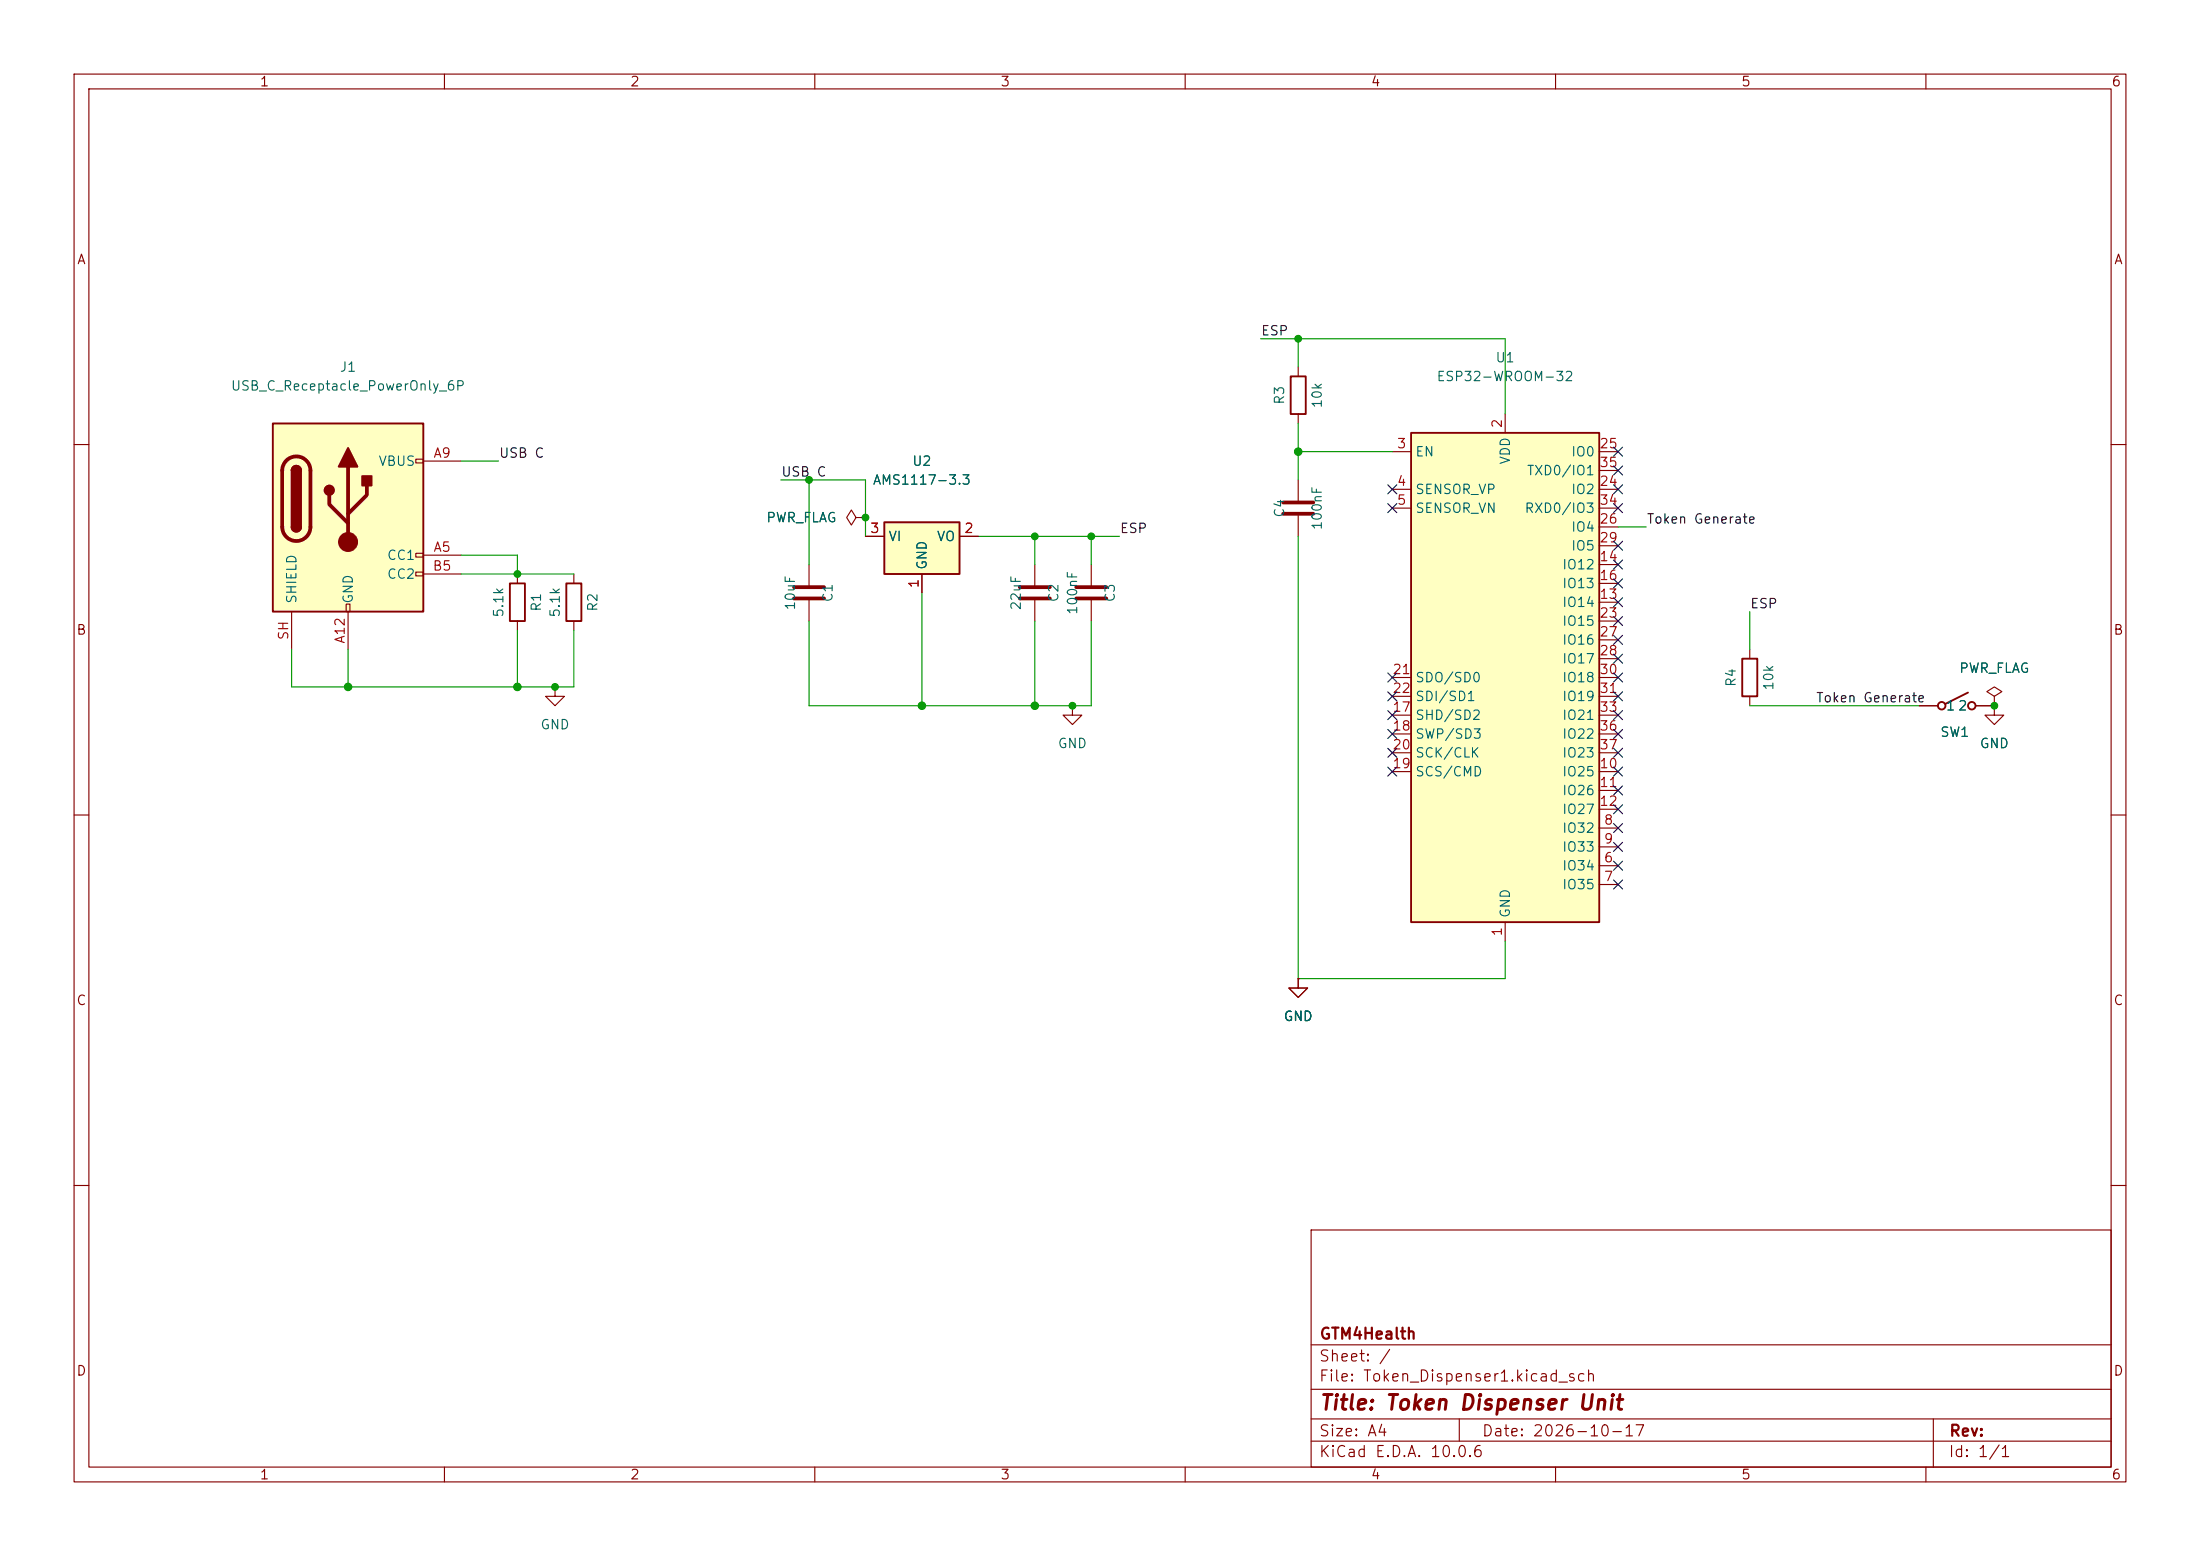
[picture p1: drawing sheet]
<svg xmlns="http://www.w3.org/2000/svg" width="297mm" height="210mm" viewBox="0 0 297 210" stroke-linecap="round" stroke-linejoin="round" font-family="sans-serif">
<g fill="none" stroke="#840000" stroke-width=".15">
<path d="M10 10h277v190h-277zM12 12h273v186h-273zM60 10v2M110 10v2M160 10v2M210 10v2M260 10v2M10 60h2M115.6 69.9l-.7-1.1-.6 1.1 .6 1 .7-1h1.2M116.8 69.9h.1M285 60h2M10 110h2"/>
<path d="M285 110h2M10 160h2M177 166h108v32h-108zM285 160h2M60 198v2M110 198v2M160 198v2M177 194.5h108M177 191.5h108M177 187.5h108M177 181.5h108M197 191.5v3"/>
<path d="M210 198v2M260 198v2M261 191.5v6.5"/>
</g>
<path d="M119.4 70.5h10.1v7h-10.1z" fill="#ffffc2"/>
<g fill="none" stroke="#840000" stroke-width=".25">
<path d="M68.8 78.7h2.1v5.1h-2.1zM76.5 78.7h2v5.1h-2zM119.4 70.5h10.1v7h-10.1zM235.2 88.9h2v5.1h-2zM265.7 93.5l-3.1 1.5"/>
<circle cx="262.1" cy="95.3" r=".51"/>
<circle cx="266.2" cy="95.3" r=".51"/>
</g>
<g fill="none" stroke="#840000" stroke-width=".15">
<path d="M69.8 77.5v1.2M77.5 77.5v1.2M109.2 76.2v3M116.8 72.4h2.6M124.5 77.5v2.5M129.5 72.4h2.6M139.7 76.2v3M69.8 83.8v1.3M74.9 92.7v1.3h1.3l-1.3 1.3-1.2-1.3h1.2M74.9 92.7h.1M77.5 83.8v1.3M109.2 80.8v3"/>
<path d="M139.7 80.8v3M236.2 87.6v1.3M236.2 94v1.3M259.1 95.3h2.5M266.7 95.3h2.5M269.2 94l1.1-.7-1.1-.6-1 .6 1 .7v1.3M269.2 95.3h.1M269.2 95.3v1.2h1.3l-1.3 1.3-1.2-1.3h1.2"/>
</g>
<path d="M107.2 79.2h4.1M137.7 79.2h4M107.2 80.8h4.1M137.7 80.8h4" fill="none" stroke="#840000" stroke-width=".51"/>
<path d="M36.8 57.2h20.3v25.4h-20.3z" fill="#ffffc2"/>
<g fill="none" stroke="#840000" stroke-width=".15">
<path d="M175.3 49.5v1.3M175.3 55.9v1.3M56.1 62h1v.5h-1zM56.1 74.7h1v.5h-1zM56.1 77.2h1v.5h-1zM57.1 74.9h5.1M57.1 62.2h5.1M57.1 77.5h5.1M39.4 82.6v5M46.7 81.5h.5v1.1h-.5zM47 82.6v5M144.8 95.3v1.2h1.2l-1.2 1.3-1.3-1.3h1.3"/>
<path d="M144.8 95.3h.1"/>
</g>
<path d="M36.8 57.2h20.3v25.4h-20.3zM174.2 50.8h2.1v5.1h-2.1zM39.4 63.5a.64 .64 0 0 1 .6-.6 .64 .64 0 0 1 .6 .6M39.4 71.1a.64 .64 0 0 0 .6 .7 .64 .64 0 0 0 .6-.7" fill="none" stroke="#840000" stroke-width=".25"/>
<path d="M38.7 62.2a1.9 1.9 0 0 1 2-.5 1.9 1.9 0 0 1 1.2 1.8v7.6a1.91 1.91 0 0 1-1.9 1.9 1.91 1.91 0 0 1-1.9-1.9v-7.6a1.9 1.9 0 0 1 .6-1.3zM44.4 66.8v1.3l2.6 2.5M47 63v10.2M49.5 65.5v1.3l-2.5 2.5" fill="none" stroke="#840000" stroke-width=".51"/>
<g fill="#840000" stroke="#840000" stroke-width=".25">
<path d="M39.4 63.5h1.2v7.6h-1.2z"/>
<path d="M39.6 63.1a.64 .64 0 0 1 .6-.2 .64 .64 0 0 1 .4 .6h-1.2z"/>
<path d="M39.4 71.1h1.2a.64 .64 0 0 1-.6 .7 .64 .64 0 0 1-.6-.7z"/>
<path d="M47 60.5l1.3 2.5h-2.6z"/>
<path d="M48.9 64.3h1.3v1.2h-1.3z"/>
<circle cx="44.4" cy="66.2" r=".63"/>
</g>
<circle cx="47" cy="73.2" r="1.27" fill="#840000" stroke="#840000" stroke-width=".15"/>
<path d="M190.5 58.4h25.4v66.1h-25.4z" fill="#ffffc2"/>
<path d="M190.5 58.4h25.4v66.1h-25.4z" fill="none" stroke="#840000" stroke-width=".25"/>
<g fill="none" stroke="#840000" stroke-width=".15">
<path d="M203.2 55.9v2.5M116.8 69.9h.1M116.8 72.4h2.6M124.5 77.5v2.5M129.5 72.4h2.6M147.3 76.2v3M175.3 64.8v3M175.3 69.3v3.1M188 61h2.5M188 66h2.5M188 68.6h2.5M215.9 61h2.5"/>
<path d="M215.9 66h2.5M215.9 68.6h2.5M215.9 76.2h2.5M215.9 78.7h2.5M215.9 71.1h2.5M215.9 73.7h2.5M215.9 63.5h2.5M147.3 80.8v3M188 96.5h2.5M188 99.1h2.5M188 91.4h2.5M188 94h2.5"/>
<path d="M215.9 81.3h2.5M215.9 96.5h2.5M215.9 99.1h2.5M215.9 91.4h2.5M215.9 94h2.5M215.9 83.8h2.5M215.9 86.4h2.5M215.9 88.9h2.5M259.1 95.3h2.5M266.7 95.3h2.5M269.2 95.3h.1M188 104.1h2.5"/>
<path d="M188 101.6h2.5M215.9 116.8h2.5M215.9 119.4h2.5M215.9 111.8h2.5M215.9 114.3h2.5M215.9 104.1h2.5M215.9 106.7h2.5M215.9 109.2h2.5M215.9 101.6h2.5M175.3 132.1v1.3h1.2l-1.2 1.2-1.3-1.2h1.3M175.3 132.1h.1M203.2 124.5v2.5"/>
</g>
<path d="M145.3 79.2h4.1M173.2 67.8h4.1M173.2 69.3h4.1M145.3 80.8h4.1" fill="none" stroke="#840000" stroke-width=".51"/>
<g fill="none" stroke="#009600" stroke-width=".15">
<path d="M170.2 45.7h33v10.2M175.3 45.7v3.8M175.3 57.2v7.6M62.2 62.2h5.1M62.2 77.5h15.3M62.2 74.9h7.6v2.6M105.4 64.8h11.4v7.6M109.2 64.8v11.4M132.1 72.4h19M139.7 72.4v3.8M147.3 72.4v3.8M175.3 61h12.7"/>
<path d="M175.3 72.4v59.7h27.9v-5.1M218.4 71.1h3.8M47 87.6v5.1M69.8 85.1v7.6M77.5 85.1v7.6h-38.1v-5.1M109.2 83.8v11.5h38.1v-11.5M124.5 80v15.3M139.7 83.8v11.5M236.2 95.3h22.9M236.2 82.6v5"/>
</g>
<g fill="none" stroke="#000084" stroke-width=".15">
<path d="M187.4 65.4l1.2 1.2M187.4 68l1.2 1.2M188.6 65.4l-1.2 1.2M188.6 68l-1.2 1.2M217.8 78.1l1.2 1.2M217.8 62.9l1.2 1.2M217.8 68l1.2 1.2M217.8 65.4l1.2 1.2M217.8 75.6l1.2 1.2M217.8 60.4l1.2 1.2M217.8 73.1l1.2 1.2M219 68l-1.2 1.2"/>
<path d="M219 65.4l-1.2 1.2M219 73.1l-1.2 1.2M219 78.1l-1.2 1.2M219 62.9l-1.2 1.2M219 75.6l-1.2 1.2M219 60.4l-1.2 1.2M187.4 98.5l1.2 1.2M187.4 95.9l1.2 1.2M187.4 93.4l1.2 1.2M187.4 90.8l1.2 1.2M188.6 98.5l-1.2 1.2M188.6 95.9l-1.2 1.2"/>
<path d="M188.6 90.8l-1.2 1.2M188.6 93.4l-1.2 1.2M217.8 93.4l1.2 1.2M217.8 90.8l1.2 1.2M217.8 88.3l1.2 1.2M217.8 98.5l1.2 1.2M217.8 95.9l1.2 1.2M217.8 80.7l1.2 1.2M217.8 85.8l1.2 1.2M217.8 83.2l1.2 1.2M219 93.4l-1.2 1.2M219 90.8l-1.2 1.2"/>
<path d="M219 88.3l-1.2 1.2M219 98.5l-1.2 1.2M219 95.9l-1.2 1.2M219 80.7l-1.2 1.2M219 85.8l-1.2 1.2M219 83.2l-1.2 1.2M187.4 101l1.2 1.2M187.4 103.5l1.2 1.2M188.6 101l-1.2 1.2M188.6 103.5l-1.2 1.2M217.8 111.2l1.2 1.2M217.8 118.8l1.2 1.2"/>
<path d="M217.8 113.7l1.2 1.2M217.8 106.1l1.2 1.2M217.8 101l1.2 1.2M217.8 108.6l1.2 1.2M217.8 103.5l1.2 1.2M217.8 116.2l1.2 1.2M219 111.2l-1.2 1.2M219 118.8l-1.2 1.2M219 113.7l-1.2 1.2M219 106.1l-1.2 1.2M219 101l-1.2 1.2M219 108.6l-1.2 1.2"/>
<path d="M219 103.5l-1.2 1.2M219 116.2l-1.2 1.2"/>
</g>
<g fill="#009600" stroke="#009600" stroke-width=".14">
<circle cx="269.2" cy="95.3" r=".46"/>
<circle cx="47" cy="92.7" r=".51"/>
<circle cx="69.9" cy="92.7" r=".51"/>
<circle cx="116.8" cy="69.9" r=".46"/>
<circle cx="69.8" cy="77.5" r=".46"/>
<circle cx="124.5" cy="95.3" r=".51"/>
<circle cx="139.7" cy="95.3" r=".51"/>
<circle cx="74.9" cy="92.7" r=".46"/>
<circle cx="109.2" cy="64.8" r=".46"/>
<circle cx="144.8" cy="95.3" r=".46"/>
<circle cx="147.3" cy="72.4" r=".46"/>
<circle cx="175.3" cy="61" r=".51"/>
<circle cx="175.3" cy="45.7" r=".46"/>
<circle cx="139.7" cy="72.4" r=".46"/>
</g>
<text font-size="2" fill="#840000" x="178" y="190.8">Title: Token Dispenser Unit</text>
<g font-size="1.5" fill="#840000">
<text x="178" y="184.1">Sheet: /</text>
<text x="178" y="181.1">GTM4Health</text>
<text x="178" y="186.8">File: Token_Dispenser1.kicad_sch</text>
<text x="178" y="197">KiCad E.D.A. 10.0.6</text>
<text x="178" y="194.2">Size: A4</text>
<text x="200" y="194.2">Date: 2026-10-17</text>
<text x="263" y="197">Id: 1/1</text>
<text x="263" y="194.2">Rev:</text>
</g>
<g font-size="1.3" fill="#840000">
<text x="35" y="12">1</text>
<text x="85" y="12">2</text>
<text x="135" y="12">3</text>
<text x="185" y="12">4</text>
<text x="235" y="12">5</text>
<text x="285" y="12">6</text>
<text x="10.3" y="36">A</text>
<text x="285.3" y="36">A</text>
<text x="10.2" y="86">B</text>
<text x="285.2" y="86">B</text>
<text x="10.2" y="136">C</text>
<text x="285.2" y="136">C</text>
<text x="10.2" y="186">D</text>
<text x="285.2" y="186">D</text>
<text x="35" y="200">1</text>
<text x="85" y="200">2</text>
<text x="135" y="200">3</text>
<text x="185" y="200">4</text>
<text x="235" y="200">5</text>
<text x="285" y="200">6</text>
</g>
<g font-size="1.3" fill="#0f0f0f">
<text x="170.2" y="45.6">ESP</text>
<text x="67.3" y="62.1">USB C</text>
<text x="105.4" y="64.6">USB C</text>
<text x="222.2" y="71">Token Generate</text>
<text x="151.1" y="72.3">ESP</text>
<text x="236.2" y="82.4">ESP</text>
<text x="245.1" y="95.1">Token Generate</text>
</g>
<g font-size="1.3" fill="#006464">
<text x="31.1" y="53">USB_C_Receptacle_PowerOnly_6P</text>
<text x="45.8" y="50.5">J1</text>
<text x="193.9" y="51.8">ESP32-WROOM-32</text>
<text x="201.8" y="49.2">U1</text>
<text x="173.7" y="54.7" transform="rotate(-90 173.7 54.7)">R3</text>
<text x="178.8" y="55.2" transform="rotate(-90 178.8 55.2)">10k</text>
<text x="51" y="63.2">VBUS</text>
<text x="117.7" y="65.7">AMS1117-3.3</text>
<text x="123.1" y="63.2">U2</text>
<text x="191" y="61.9">EN</text>
<text x="204.2" y="62.8" transform="rotate(-90 204.2 62.8)">VDD</text>
<text x="206" y="64.5">TXD0/IO1</text>
<text x="212" y="61.9">IO0</text>
<text x="103.4" y="70.8">PWR_FLAG</text>
<text x="173.7" y="69.9" transform="rotate(-90 173.7 69.9)">C4</text>
<text x="178.8" y="71.6" transform="rotate(-90 178.8 71.6)">100nF</text>
<text x="191" y="67">SENSOR_VP</text>
<text x="191" y="69.5">SENSOR_VN</text>
<text x="205.7" y="69.5">RXD0/IO3</text>
<text x="212" y="67">IO2</text>
<text x="52.2" y="75.9">CC1</text>
<text x="119.9" y="73.4">VI</text>
<text x="125.4" y="77" transform="rotate(-90 125.4 77)">GND</text>
<text x="126.4" y="73.4">VO</text>
<text x="210.8" y="77.2">IO12</text>
<text x="212" y="72.1">IO4</text>
<text x="212" y="74.6">IO5</text>
<text x="40.3" y="81.6" transform="rotate(-90 40.3 81.6)">SHIELD</text>
<text x="48" y="81.6" transform="rotate(-90 48 81.6)">GND</text>
<text x="52.2" y="78.4">CC2</text>
<text x="68.3" y="83.4" transform="rotate(-90 68.3 83.4)">5.1k</text>
<text x="73.4" y="82.6" transform="rotate(-90 73.4 82.6)">R1</text>
<text x="75.9" y="83.4" transform="rotate(-90 75.9 83.4)">5.1k</text>
<text x="81" y="82.6" transform="rotate(-90 81 82.6)">R2</text>
<text x="107.6" y="82.5" transform="rotate(-90 107.6 82.5)">10uF</text>
<text x="112.7" y="81.4" transform="rotate(-90 112.7 81.4)">C1</text>
<text x="138.1" y="82.5" transform="rotate(-90 138.1 82.5)">22uF</text>
<text x="143.2" y="81.4" transform="rotate(-90 143.2 81.4)">C2</text>
<text x="145.7" y="83.1" transform="rotate(-90 145.7 83.1)">100nF</text>
<text x="150.8" y="81.4" transform="rotate(-90 150.8 81.4)">C3</text>
<text x="210.8" y="82.2">IO14</text>
<text x="210.8" y="79.7">IO13</text>
<text x="210.8" y="84.8">IO15</text>
<text x="210.8" y="87.3">IO16</text>
<text x="210.8" y="89.9">IO17</text>
<text x="191" y="92.4">SDO/SD0</text>
<text x="191" y="94.9">SDI/SD1</text>
<text x="210.8" y="92.4">IO18</text>
<text x="210.8" y="94.9">IO19</text>
<text x="234.6" y="92.8" transform="rotate(-90 234.6 92.8)">R4</text>
<text x="239.7" y="93.3" transform="rotate(-90 239.7 93.3)">10k</text>
<text x="264.4" y="91.1">PWR_FLAG</text>
<text x="72.9" y="98.8">GND</text>
<text x="142.7" y="101.3">GND</text>
<text x="191" y="97.5">SHD/SD2</text>
<text x="191" y="100">SWP/SD3</text>
<text x="210.8" y="97.5">IO21</text>
<text x="210.8" y="100">IO22</text>
<text x="261.8" y="99.8">SW1</text>
<text x="262.6" y="96.2">1</text>
<text x="264.2" y="96.2">2</text>
<text x="267.2" y="101.3">GND</text>
<text x="191" y="105.1">SCS/CMD</text>
<text x="191" y="102.6">SCK/CLK</text>
<text x="210.8" y="105.1">IO25</text>
<text x="210.8" y="107.6">IO26</text>
<text x="210.8" y="102.6">IO23</text>
<text x="210.8" y="112.7">IO32</text>
<text x="210.8" y="110.2">IO27</text>
<text x="210.8" y="117.8">IO34</text>
<text x="210.8" y="115.3">IO33</text>
<text x="204.2" y="124" transform="rotate(-90 204.2 124)">GND</text>
<text x="210.8" y="120.3">IO35</text>
<text x="173.2" y="138.1">GND</text>
</g>
<g font-size="1.3" fill="#a90000">
<text x="203.1" y="57.9" transform="rotate(-90 203.1 57.9)">2</text>
<text x="58.4" y="62.1">A9</text>
<text x="188.5" y="60.8">3</text>
<text x="188.5" y="65.9">4</text>
<text x="215.8" y="65.9">24</text>
<text x="215.8" y="60.8">25</text>
<text x="215.8" y="63.4">35</text>
<text x="188.5" y="68.4">5</text>
<text x="215.8" y="71">26</text>
<text x="215.8" y="68.4">34</text>
<text x="58.3" y="77.3">B5</text>
<text x="58.4" y="74.8">A5</text>
<text x="117.4" y="72.3">3</text>
<text x="130.1" y="72.3">2</text>
<text x="215.8" y="76.1">14</text>
<text x="215.8" y="73.5">29</text>
<text x="124.3" y="79.5" transform="rotate(-90 124.3 79.5)">1</text>
<text x="215.8" y="81.1">13</text>
<text x="215.8" y="78.6">16</text>
<text x="215.8" y="83.7">23</text>
<text x="39.2" y="86.5" transform="rotate(-90 39.2 86.5)">SH</text>
<text x="46.9" y="87" transform="rotate(-90 46.9 87)">A12</text>
<text x="215.8" y="86.2">27</text>
<text x="215.8" y="88.8">28</text>
<text x="187.9" y="91.3">21</text>
<text x="187.9" y="93.8">22</text>
<text x="215.8" y="91.3">30</text>
<text x="215.8" y="93.8">31</text>
<text x="187.9" y="96.4">17</text>
<text x="187.9" y="98.9">18</text>
<text x="187.9" y="101.5">20</text>
<text x="215.8" y="96.4">33</text>
<text x="215.8" y="98.9">36</text>
<text x="215.8" y="101.5">37</text>
<text x="187.9" y="104">19</text>
<text x="215.8" y="104">10</text>
<text x="215.8" y="106.5">11</text>
<text x="215.8" y="109.1">12</text>
<text x="216.4" y="111.6">8</text>
<text x="216.4" y="116.7">6</text>
<text x="216.4" y="119.2">7</text>
<text x="216.4" y="114.2">9</text>
<text x="203.1" y="126.5" transform="rotate(-90 203.1 126.5)">1</text>
</g>
</svg>
